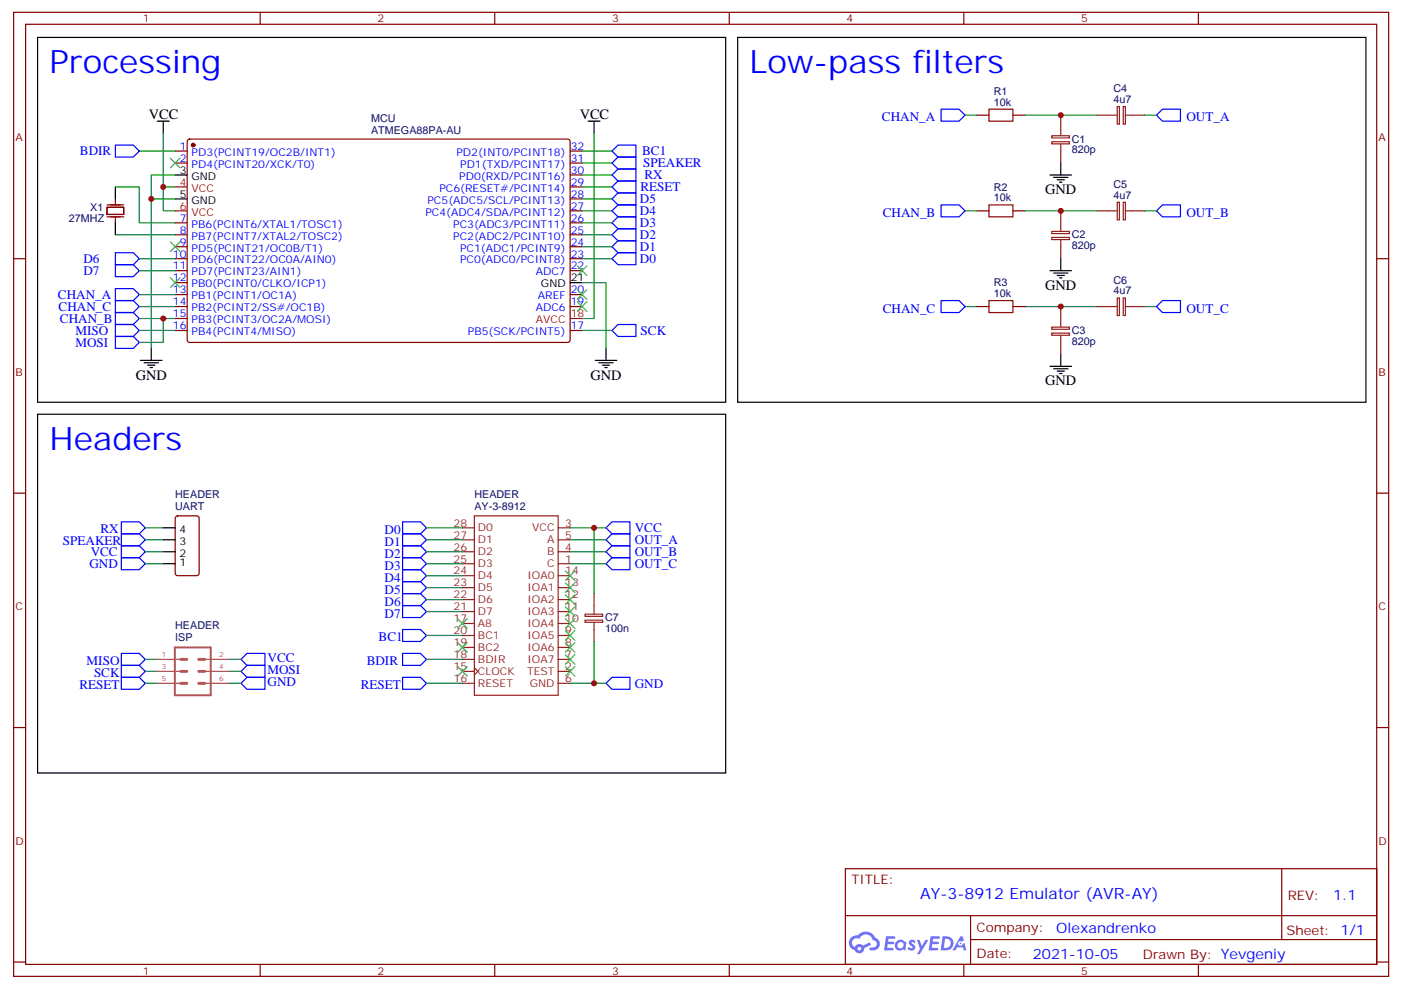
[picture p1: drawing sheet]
<svg xmlns="http://www.w3.org/2000/svg" width="413mm" height="292mm" viewBox="0 0 413 292" stroke-linecap="round" stroke-linejoin="round" font-family="sans-serif">
<g fill="none" stroke="#870000" stroke-width=".35">
<path d="M4 3.6h405.4v284.4h-405.4zM7.5 7.2h398.3v277.2h-398.3zM76.7 3.6v3.6M145.8 3.6v3.6M215 3.6v3.6M284.1 3.6v3.6M353.3 3.6v3.6M4 76.3h3.5M405.8 76.3h3.6M4 145.5h3.5M405.8 145.5h3.6M4 214.6h3.5"/>
<path d="M405.8 214.6h3.6M249.2 256.2h156.6v28.2h-156.6zM377.8 256.2v20.9M249.2 270.1h156.5M286.1 277.1h119.6M286.1 270.1v14.1M4 283.7h3.5M76.7 284.4v3.6M145.8 284.4v3.6M215 284.4v3.6M284.1 284.4v3.6M353.3 284.4v3.6"/>
<path d="M405.8 283.7h3.6"/>
</g>
<g fill="#5487ff">
<path d="M268.2 277.4a1.22 1.22 0 0 1 1.7 .3l-.4 .5a.47 .47 0 0 0-.3-.4 .47 .47 0 0 0-.5 .2l.1 .3a1.14 1.14 0 0 1 .8 1.7 1.14 1.14 0 0 1-1.9 0l-.2-.2 .5-.5 .7 .4a.29 .29 0 0 0 .3-.3 .29 .29 0 0 0-.2-.3 1.04 1.04 0 0 1-.6-1.7z"/>
<path d="M261.2 276.2h2.3l.4 .1-.2 .5-1.8 .1-.1 .9h1.5l.3 .3-.3 .4h-1.6l-.2 1.1h1.7l.2 .3-.2 .4h-2.6z"/>
<path d="M274.3 276.2h2.4l.3 .1-.1 .5-1.8 .1-.2 .9h1.6l.3 .3-.4 .4h-1.6l-.1 1.1h1.7l.2 .3-.2 .4h-2.7z"/>
<path d="M283.1 276.2h.7l.3 1.2-.6 .3a.69 .69 0 0 0-1 .3 .69 .69 0 0 0 .4 1 .69 .69 0 0 0 .9-.7l.5-.2 .6 2.2h-.8l-.2-.9h-1.8l-.5 .9h-.8z"/>
<path d="M270.3 277.2h.8l.6 1.9 1.1-1.9h.9l-2.6 4.2h-.8l.9-1.5z"/>
<path d="M277.9 276.2l-.6 4.1h1.3a2.11 2.11 0 0 0 2.5-2.1 2.11 2.11 0 0 0-2.5-2zM278.6 276.9a1.39 1.39 0 0 1 1.7 1.4 1.39 1.39 0 0 1-1.8 1.3h-.3z"/>
<path d="M264.2 277.8a1.54 1.54 0 0 0-.1 2.1 1.54 1.54 0 0 0 2.1 .2l.7 .2 .3-2.3-.2-.2-.4-.1a1.49 1.49 0 0 0-2.4 .1zM264.4 278.8a.95 .95 0 0 1 1.9 0 .95 .95 0 0 1-1.9 0z"/>
<path d="M250.9 276.5a2.18 2.18 0 0 0 1.1 3.7 1.44 1.44 0 0 0 1.6 1 1.44 1.44 0 0 0 1.2-1.5l2-1-.5-.8-1.9 1a1.47 1.47 0 0 0-2.4 .5 1.39 1.39 0 0 1-.7-2 1.39 1.39 0 0 1 2-.5 2.12 2.12 0 0 1 2.2-1.3 2.12 2.12 0 0 1 1.9 1.7 1.14 1.14 0 0 1 1.1 1.4 1.14 1.14 0 0 1-1.7 .8 .43 .43 0 0 0-.5 .3 .43 .43 0 0 0 .4 .5 1.98 1.98 0 0 0 2.5-1.2 1.98 1.98 0 0 0-1.2-2.5 3.1 3.1 0 0 0-5.3-.7l-.9 .1zM252.8 279.8a.55 .55 0 0 1 1.1 0 .55 .55 0 0 1-1.1 0z"/>
<circle cx="283.1" cy="278.3" r=".26"/>
</g>
<g fill="none" stroke="#8c2424" stroke-width=".35">
<path d="M312.7 34v6M323.3 34h6M329.4 31.4h.6v5.2h-.6zM331.1 31.4h.7v5.2h-.7zM331.8 34h5.6M310.1 40h5.1v.7h-5.1zM310.1 41.8h5.1v.6h-5.1zM312.7 42.4v5.7M329.4 59.7h.6v5.1h-.6zM331.1 59.7h.7v5.1h-.7zM310.1 68.3h5.1v.6h-5.1zM310.1 70h5.1v.7h-5.1z"/>
<path d="M312.7 62.2v6M312.7 70.7v5.6M323.3 62.2h6M331.8 62.2h5.6M310.1 96.5h5.1v.6h-5.1zM310.1 98.2h5.1v.7h-5.1zM312.7 90.4v6M312.7 98.9v5.6M323.3 90.4h6M329.4 87.9h.6v5.2h-.6zM331.1 87.9h.7v5.2h-.7zM331.8 90.4h5.6"/>
<path d="M136.3 155.7h3.5M136.3 159.2h3.5M139.8 152.2h24.7v52.9h-24.7zM164.5 155.7h3.6M164.5 159.2h3.6M136.3 162.7h3.5M136.3 166.3h3.5M136.3 169.8h3.5M136.3 173.3h3.5M136.3 176.8h3.5M164.5 162.7h3.6M164.5 166.3h3.6"/>
<path d="M164.5 169.8h3.6M164.5 173.3h3.6M164.5 176.8h3.6M175.1 175.1v6M136.3 180.4h3.5M136.3 187.4h3.5M136.3 191h3.5M136.3 194.5h3.5M136.3 198h3.5M136.3 183.9h3.5M139.8 197l1.1 1-1.1 1.1M164.5 180.4h3.6"/>
<path d="M164.5 187.4h3.6M164.5 191h3.6M164.5 194.5h3.6M164.5 198h3.6M164.5 183.9h3.6M172.5 181.2h5.2v.6h-5.2zM172.5 182.9h5.2v.7h-5.2zM175.1 183.6v5.6M136.3 201.5h3.5M164.5 201.5h3.6"/>
</g>
<g fill="none" stroke="#870000" stroke-width=".35">
<path d="M288 34h3.5M298.6 34h3.5M34 58.7v1.7M51.6 44.6h3.6M51.6 48.1h3.6M55.4 41.2l.5-.2 111.7 .1 .5 .6-.1 58.9-.6 .4-111.8-.1-.4-.6v-58.6zM168.1 44.6h3.5M168.1 48.1h3.5M168.1 58.7h3.5M168.1 55.1h3.5M168.1 51.6h3.5M31.5 61.1h5v2.2h-5z"/>
<path d="M31.5 60.4h5M31.5 64h5M34 64v1.7M51.6 65.7h3.6M51.6 69.3h3.6M51.6 72.8h3.6M51.6 76.3h3.6M51.6 79.8h3.6M168.1 65.7h3.5M168.1 69.3h3.5M168.1 72.8h3.5M168.1 76.3h3.5"/>
<path d="M168.1 79.8h3.5M168.1 62.2h3.5M288 62.2h3.5M298.6 62.2h3.5M51.6 83.4h3.6M51.6 86.9h3.6M51.6 90.4h3.6M51.6 93.9h3.6M51.6 97.5h3.6M168.1 86.9h3.5M168.1 90.4h3.5M168.1 97.5h3.5"/>
<path d="M288 90.4h3.5M298.6 90.4h3.5M51.9 152.4l.5-.2h5.6l.6 .4 .1 16.5-.5 .6-5.8 .1-.7-.5-.1-16.4z"/>
</g>
<circle cx="56.9" cy="42.8" r=".53" fill="#870000" stroke="#870000" stroke-width=".35"/>
<g fill="none" stroke="#000" stroke-width=".35">
<path d="M11.1 11h202.8v107.6h-202.8zM217.5 11h185.2v107.6h-185.2zM46.4 35.7h3.5M48.1 35.7v3.6M173.4 35.7h3.5M175.1 35.7v3.6M34 55.1v3.6M51.6 51.6h3.6M51.6 58.7h3.6M309.5 51.6h6.4M310.6 52.3h4.2M311.6 53h2.2"/>
<path d="M312.3 53.7h.8M312.7 48.1v3.5M34 65.7v3.6M309.5 79.8h6.4M312.7 76.3v3.5M168.1 83.4h3.5M310.6 80.5h4.2M311.6 81.2h2.2M312.3 82h.8M41.4 106.3h6.4M42.5 107h4.2M43.5 107.7h2.1"/>
<path d="M44.2 108.4h.7M44.6 102.8v3.5M175.5 106.3h6.3M176.5 107h4.3M177.6 107.7h2.1M178.3 108.4h.7M178.6 102.8v3.5M309.5 108.1h6.4M310.6 108.8h4.2M311.6 109.5h2.2M312.3 110.2h.8M312.7 104.5v3.6"/>
<path d="M11.1 122.2h202.8v105.8h-202.8zM48.1 159.2h3.5M48.1 155.7h3.5M48.1 166.3h3.5M48.1 162.7h3.5"/>
</g>
<path d="M51.6 55.1h3.6M51.6 62.2h3.6M168.1 93.9h3.5" fill="none" stroke="#f00" stroke-width=".35"/>
<g fill="none" stroke="#00f" stroke-width=".35">
<path d="M277.4 32.2h5.3l1.8 1.8-1.8 1.7h-5.3zM340.9 34l1.8-1.8h5.3v3.5h-5.3zM34 42.8h5.3l1.8 1.8-1.8 1.7h-5.3zM180.4 58.7l1.8-1.8h5.3v3.5h-5.3zM180.4 55.1l1.8-1.7h5.3v3.5h-5.3zM180.4 48.1l1.8-1.8h5.3v3.5h-5.3zM180.4 44.6l1.8-1.8h5.3v3.5h-5.3zM180.4 51.6l1.8-1.8h5.3v3.6h-5.3zM34 78.1h5.3l1.8 1.7-1.8 1.8h-5.3zM34 74.5h5.3l1.8 1.8-1.8 1.8h-5.3zM180.4 76.3l1.8-1.8h5.3v3.6h-5.3zM180.4 72.8l1.8-1.8h5.3v3.5h-5.3z"/>
<path d="M180.4 69.3l1.8-1.8h5.3v3.5h-5.3zM180.4 65.7l1.8-1.7h5.3v3.5h-5.3zM180.4 62.2l1.8-1.8h5.3v3.6h-5.3zM277.4 60.4h5.3l1.8 1.8-1.8 1.8h-5.3zM342.7 60.4h5.3v3.6h-5.3l-1.8-1.8zM34 88.7h5.3l1.8 1.7-1.8 1.8h-5.3zM34 85.1h5.3l1.8 1.8-1.8 1.8h-5.3zM34 92.2h5.3l1.8 1.7-1.8 1.8h-5.3zM34 95.7h5.3l1.8 1.8-1.8 1.7h-5.3zM34 99.2h5.3l1.8 1.8-1.8 1.8h-5.3zM180.4 97.5l1.8-1.8h5.3v3.5h-5.3zM277.4 88.7h5.3l1.8 1.7-1.8 1.8h-5.3z"/>
<path d="M340.9 90.4l1.8-1.7h5.3v3.5h-5.3zM35.8 157.4h5.3l1.7 1.8-1.7 1.8h-5.3zM35.8 153.9h5.3l1.7 1.8-1.7 1.7h-5.3zM118.7 157.4h5.3l1.7 1.8-1.7 1.8h-5.3zM118.7 153.9h5.3l1.7 1.8-1.7 1.7h-5.3zM178.6 155.7l1.8-1.8h5.3v3.5h-5.3zM180.4 157.4h5.3v3.6h-5.3l-1.8-1.8zM35.8 164.5h5.3l1.7 1.8-1.7 1.7h-5.3zM35.8 161h5.3l1.7 1.7-1.7 1.8h-5.3zM118.7 178.6h5.3l1.7 1.8-1.7 1.7h-5.3zM118.7 175.1h5.3l1.7 1.7-1.7 1.8h-5.3zM118.7 171.6h5.3l1.7 1.7-1.7 1.8h-5.3z"/>
<path d="M118.7 168h5.3l1.7 1.8-1.7 1.8h-5.3zM118.7 164.5h5.3l1.7 1.8-1.7 1.7h-5.3zM118.7 161h5.3l1.7 1.7-1.7 1.8h-5.3zM178.6 162.7l1.8-1.7h5.3v3.5h-5.3zM178.6 166.3l1.8-1.8h5.3v3.5h-5.3zM35.8 199.8h5.3l1.7 1.7-1.7 1.8h-5.3zM35.8 196.3h5.3l1.7 1.7-1.7 1.8h-5.3zM35.8 192.7h5.3l1.7 1.8-1.7 1.8h-5.3zM71 198l1.8-1.7h5.3v3.5h-5.3zM71 194.5l1.8-1.8h5.3v3.6h-5.3zM118.7 199.8h5.3l1.7 1.7-1.7 1.8h-5.3zM118.7 192.7h5.3l1.7 1.8-1.7 1.8h-5.3z"/>
<path d="M118.7 185.7h5.3l1.7 1.7-1.7 1.8h-5.3zM71 201.5l1.8-1.7h5.3v3.5h-5.3zM178.6 201.5l1.8-1.7h5.3v3.5h-5.3z"/>
</g>
<g fill="none" stroke="#008700" stroke-width=".35">
<path d="M48.1 39.3v22.9h3.5M175.1 39.3v54.6h-3.5M284.5 34h3.5M302.1 34h21.2M337.4 34h3.5M34 55.1h7.1v10.6h10.5M41.1 44.6h10.5M44.6 58.7h7M48.1 55.1h3.5M51.6 51.6h-7v51.2M171.6 58.7h8.8M171.6 55.1h8.8"/>
<path d="M171.6 48.1h8.8M171.6 44.6h8.8M171.6 51.6h8.8M34 69.3h17.6M41.1 76.3h10.5M41.1 79.8h10.5M171.6 62.2h8.8M171.6 65.7h8.8M171.6 69.3h8.8M171.6 72.8h8.8M171.6 76.3h8.8M284.5 62.2h3.5"/>
<path d="M302.1 62.2h21.2M337.4 62.2h3.5M41.1 86.9h10.5M41.1 90.4h10.5M41.1 93.9h10.5M41.1 97.5h10.5M48.1 93.9v7.1h-7M171.6 83.4h7v19.4M171.6 97.5h8.8M284.5 90.4h3.5M302.1 90.4h21.2M337.4 90.4h3.5"/>
<path d="M42.8 155.7h5.3M42.8 159.2h5.3M125.7 155.7h10.6M125.7 159.2h10.6M168.1 155.7h10.5M168.1 159.2h10.5M175.1 155.7v19.4M42.8 162.7h5.3M42.8 166.3h5.3M125.7 162.7h10.6M125.7 166.3h10.6M125.7 176.8h10.6"/>
<path d="M125.7 173.3h10.6M125.7 169.8h10.6M168.1 162.7h10.5M168.1 166.3h10.5M42.8 198h3.6M42.8 194.5h3.6M67.5 198h3.5M67.5 194.5h3.5M125.7 194.5h10.6M125.7 187.4h10.6M125.7 180.4h10.6M175.1 189.2v12.3"/>
<path d="M42.8 201.5h3.6M67.5 201.5h3.5M125.7 201.5h10.6M168.1 201.5h10.5"/>
</g>
<g fill="none" stroke="#3c3" stroke-width=".35">
<path d="M50.2 46.7l2.9 2.8M53.1 46.7l-2.9 2.8M50.2 71.4l2.9 2.8M53.1 71.4l-2.9 2.8M170.2 78.4l2.8 2.8M173 78.4l-2.8 2.8M50.2 82l2.9 2.8M53.1 82l-2.9 2.8M170.2 85.5l2.8 2.8M170.2 89l2.8 2.8M173 85.5l-2.8 2.8M173 89l-2.8 2.8"/>
<path d="M166.7 168.4l2.8 2.8M166.7 171.9l2.8 2.8M166.7 175.4l2.8 2.9M166.7 179l2.8 2.8M169.5 168.4l-2.8 2.8M169.5 171.9l-2.8 2.8M169.5 175.4l-2.8 2.9M169.5 179l-2.8 2.8M134.9 182.5l2.8 2.8M134.9 189.5l2.8 2.9M134.9 196.6l2.8 2.8M137.7 182.5l-2.8 2.8"/>
<path d="M137.7 189.5l-2.8 2.9M137.7 196.6l-2.8 2.8M166.7 182.5l2.8 2.8M166.7 186l2.8 2.8M166.7 189.5l2.8 2.9M166.7 193.1l2.8 2.8M166.7 196.6l2.8 2.8M169.5 182.5l-2.8 2.8M169.5 186l-2.8 2.8M169.5 189.5l-2.8 2.9M169.5 193.1l-2.8 2.8M169.5 196.6l-2.8 2.8"/>
</g>
<path d="M51.5 191h10.6v14.1h-10.6z" fill="none" stroke="#a64a4a" stroke-width=".56"/>
<path d="M53.3 198h1.8M53.3 194.5h1.8M58.6 198h1.8M58.6 194.5h1.8M53.3 201.5h1.8M58.6 201.5h1.8" fill="none" stroke="#a64a4a" stroke-width=".85"/>
<path d="M46.4 194.5h6.9M46.4 198h6.9M60.6 194.5h6.9M60.6 198h6.9M46.4 201.5h6.9M60.6 201.5h6.9" fill="none" stroke="#a64a4a" stroke-width=".35"/>
<path d="M291.5 32.2h7.1v3.5h-7.1zM291.5 60.4h7.1v3.6h-7.1zM291.5 88.7h7.1v3.5h-7.1z" fill="none" stroke="#a10000" stroke-width=".35"/>
<g fill="#c00">
<circle cx="48.1" cy="55.1" r=".88"/>
<circle cx="44.6" cy="58.7" r=".88"/>
<circle cx="312.7" cy="34" r=".88"/>
<circle cx="312.7" cy="62.2" r=".88"/>
<circle cx="48.1" cy="93.9" r=".88"/>
<circle cx="312.7" cy="90.4" r=".88"/>
<circle cx="175.1" cy="155.7" r=".88"/>
<circle cx="175.1" cy="201.5" r=".88"/>
</g>
<g font-size="9.5" fill="#00f">
<text x="14.6" y="21.6">Processing</text>
<text x="221" y="21.6">Low-pass filters</text>
<text x="14.6" y="132.8">Headers</text>
</g>
<text font-size="4.6" fill="#00f" x="271.3" y="265.3">AY-3-8912 Emulator (AVR-AY)</text>
<g font-size="4.2">
<text x="43.9" y="35">VCC</text>
<text x="170.9" y="35">VCC</text>
<text x="308.1" y="57.3">GND</text>
<text x="308.1" y="85.5">GND</text>
<text x="40" y="111.9">GND</text>
<text x="174.1" y="111.9">GND</text>
<text x="308.1" y="113.7">GND</text>
</g>
<g font-size="4.2" fill="#00f">
<text x="393" y="265.5">1.1</text>
<text x="311.4" y="275">Olexandrenko</text>
<text x="304.5" y="282.9">2021-10-05</text>
</g>
<g font-size="3.9" fill="#00f">
<text x="260" y="35.7">CHAN_A</text>
<text x="349.7" y="35.7">OUT_A</text>
<text x="23.6" y="45.8">BDIR</text>
<text x="189.3" y="45.8">BC1</text>
<text x="189.6" y="49.3">SPEAKER</text>
<text x="190" y="52.8">RX</text>
<text x="188.6" y="59.9">D5</text>
<text x="188.8" y="56.4">RESET</text>
<text x="188.6" y="63.5">D4</text>
<text x="260.2" y="64">CHAN_B</text>
<text x="349.7" y="64">OUT_B</text>
<text x="188.6" y="70.5">D2</text>
<text x="188.6" y="67">D3</text>
<text x="24.6" y="77.6">D6</text>
<text x="188.6" y="77.6">D0</text>
<text x="188.6" y="74">D1</text>
<text x="24.6" y="81.1">D7</text>
<text x="17.1" y="88.1">CHAN_A</text>
<text x="17.3" y="91.7">CHAN_C</text>
<text x="17.7" y="95.2">CHAN_B</text>
<text x="260.2" y="92.2">CHAN_C</text>
<text x="349.7" y="92.2">OUT_C</text>
<text x="22.2" y="98.8">MISO</text>
<text x="188.9" y="98.7">SCK</text>
<text x="22.2" y="102.3">MOSI</text>
<text x="18.5" y="160.8">SPEAKER</text>
<text x="29.6" y="157.2">RX</text>
<text x="113.4" y="161">D1</text>
<text x="113.4" y="157.4">D0</text>
<text x="187.1" y="156.9">VCC</text>
<text x="187.1" y="160.5">OUT_A</text>
<text x="26.4" y="167.5">GND</text>
<text x="26.7" y="164">VCC</text>
<text x="113.4" y="164.5">D2</text>
<text x="187.1" y="164">OUT_B</text>
<text x="187.1" y="167.5">OUT_C</text>
<text x="113.4" y="171.6">D4</text>
<text x="113.4" y="168">D3</text>
<text x="113.4" y="178.6">D6</text>
<text x="113.4" y="175.1">D5</text>
<text x="113.4" y="182.1">D7</text>
<text x="111.6" y="189.2">BC1</text>
<text x="25.5" y="196.3">MISO</text>
<text x="78.9" y="195.2">VCC</text>
<text x="108.1" y="196.3">BDIR</text>
<text x="23.4" y="203.3">RESET</text>
<text x="27.7" y="199.8">SCK</text>
<text x="78.8" y="198.9">MOSI</text>
<text x="78.9" y="202.3">GND</text>
<text x="106.3" y="203.3">RESET</text>
<text x="187.1" y="202.8">GND</text>
</g>
<g font-size="3.9" fill="#800">
<text x="251" y="260.8">TITLE:</text>
<text x="379.6" y="265.5">REV:</text>
<text x="287.9" y="275">Company:</text>
<text x="379.2" y="275.6">Sheet: 1/1</text>
<text x="287.9" y="282.7">Date:</text>
<text x="336.9" y="282.8">Drawn By: Yevgeniy</text>
</g>
<g font-size="3.2" fill="#800">
<text x="42.1" y="6.6">1</text>
<text x="111.3" y="6.6">2</text>
<text x="180.4" y="6.6">3</text>
<text x="249.6" y="6.6">4</text>
<text x="318.7" y="6.6">5</text>
<text x="4.6" y="41.7">A</text>
<text x="406.4" y="41.7">A</text>
<text x="4.6" y="110.9">B</text>
<text x="406.4" y="110.9">B</text>
<text x="4.6" y="180">C</text>
<text x="406.4" y="180">C</text>
<text x="4.6" y="249.2">D</text>
<text x="406.4" y="249.2">D</text>
<text x="42.1" y="287.4">1</text>
<text x="111.3" y="287.4">2</text>
<text x="180.4" y="287.4">3</text>
<text x="249.6" y="287.4">4</text>
<text x="318.7" y="287.4">5</text>
</g>
<g font-size="3.2" fill="#000080">
<text x="293" y="28">R1</text>
<text x="328.2" y="27.2">C4</text>
<text x="293" y="31.2">10k</text>
<text x="328.2" y="30.4">4u7</text>
<text x="109.4" y="39.4">ATMEGA88PA-AU</text>
<text x="109.4" y="36">MCU</text>
<text x="315.9" y="45.3">820p</text>
<text x="315.9" y="42.1">C1</text>
<text x="293" y="59.4">10k</text>
<text x="293" y="56.2">R2</text>
<text x="328.2" y="58.6">4u7</text>
<text x="328.2" y="55.4">C5</text>
<text x="20.3" y="65.4">27MHZ</text>
<text x="26.6" y="62.2">X1</text>
<text x="315.9" y="70.3">C2</text>
<text x="315.9" y="73.5">820p</text>
<text x="328.2" y="83.6">C6</text>
<text x="293" y="87.6">10k</text>
<text x="293" y="84.4">R3</text>
<text x="328.2" y="86.8">4u7</text>
<text x="315.9" y="101.7">820p</text>
<text x="315.9" y="98.5">C3</text>
<text x="51.6" y="146.9">HEADER</text>
<text x="139.8" y="146.9">HEADER</text>
<text x="51.6" y="150.4">UART</text>
<text x="139.8" y="150.4">AY-3-8912</text>
<text x="51.6" y="185.7">HEADER</text>
<text x="178.4" y="183.3">C7</text>
<text x="51.6" y="189.2">ISP</text>
<text x="178.4" y="186.5">100n</text>
</g>
<g font-size="3.2" fill="#00f">
<text x="53" y="44.2">1</text>
<text x="53" y="47.7">2</text>
<text x="56.5" y="46">PD3(PCINT19/OC2B/INT1)</text>
<text x="134.5" y="46">PD2(INT0/PCINT18)</text>
<text x="168.2" y="47.7">31</text>
<text x="168.2" y="44.2">32</text>
<text x="56.5" y="49.5">PD4(PCINT20/XCK/T0)</text>
<text x="135.4" y="53">PD0(RXD/PCINT16)</text>
<text x="135.7" y="49.5">PD1(TXD/PCINT17)</text>
<text x="168.2" y="51.3">30</text>
<text x="129.5" y="56.6">PC6(RESET#/PCINT14)</text>
<text x="168.2" y="58.3">28</text>
<text x="168.2" y="54.8">29</text>
<text x="53" y="65.4">7</text>
<text x="125.4" y="63.6">PC4(ADC4/SDA/PCINT12)</text>
<text x="126" y="60.1">PC5(ADC5/SCL/PCINT13)</text>
<text x="168.2" y="65.4">26</text>
<text x="168.2" y="61.8">27</text>
<text x="53" y="68.9">8</text>
<text x="56.5" y="67.1">PB6(PCINT6/XTAL1/TOSC1)</text>
<text x="56.5" y="70.7">PB7(PCINT7/XTAL2/TOSC2)</text>
<text x="133.6" y="70.7">PC2(ADC2/PCINT10)</text>
<text x="133.6" y="67.1">PC3(ADC3/PCINT11)</text>
<text x="168.2" y="68.9">25</text>
<text x="51" y="76">10</text>
<text x="53" y="72.4">9</text>
<text x="56.5" y="74.2">PD5(PCINT21/OC0B/T1)</text>
<text x="56.5" y="77.7">PD6(PCINT22/OC0A/AIN0)</text>
<text x="135.6" y="77.7">PC0(ADC0/PCINT8)</text>
<text x="135.6" y="74.2">PC1(ADC1/PCINT9)</text>
<text x="168.2" y="76">23</text>
<text x="168.2" y="72.4">24</text>
<text x="51" y="79.5">11</text>
<text x="51" y="83">12</text>
<text x="56.5" y="81.2">PD7(PCINT23/AIN1)</text>
<text x="157.9" y="81.2">ADC7</text>
<text x="168.2" y="79.5">22</text>
<text x="51" y="86.5">13</text>
<text x="56.5" y="84.8">PB0(PCINT0/CLKO/ICP1)</text>
<text x="56.5" y="88.3">PB1(PCINT1/OC1A)</text>
<text x="158.6" y="88.3">AREF</text>
<text x="168.2" y="86.5">20</text>
<text x="51" y="90.1">14</text>
<text x="51" y="93.6">15</text>
<text x="56.5" y="91.8">PB2(PCINT2/SS#/OC1B)</text>
<text x="56.5" y="95.4">PB3(PCINT3/OC2A/MOSI)</text>
<text x="157.9" y="91.8">ADC6</text>
<text x="168.2" y="90.1">19</text>
<text x="51" y="97.1">16</text>
<text x="56.5" y="98.9">PB4(PCINT4/MISO)</text>
<text x="137.9" y="98.9">PB5(SCK/PCINT5)</text>
<text x="168.2" y="97.1">17</text>
</g>
<g font-size="3.2">
<text x="53" y="51.3">3</text>
<text x="56.5" y="53">GND</text>
<text x="53" y="58.3">5</text>
<text x="56.5" y="60.1">GND</text>
<text x="168.2" y="83">21</text>
<text x="159.5" y="84.8">GND</text>
<text x="53" y="160.6">3</text>
<text x="53" y="157.1">4</text>
<text x="53" y="167">1</text>
<text x="53" y="164.1">2</text>
</g>
<g font-size="3.2" fill="#f00">
<text x="53" y="54.8">4</text>
<text x="56.5" y="56.6">VCC</text>
<text x="53" y="61.8">6</text>
<text x="56.5" y="63.6">VCC</text>
<text x="158" y="95.4">AVCC</text>
<text x="168.2" y="93.6">18</text>
</g>
<g font-size="3.2" fill="#8d2323">
<text x="133.7" y="155.3">28</text>
<text x="166.7" y="155.3">3</text>
<text x="133.7" y="158.9">27</text>
<text x="140.9" y="156.7">D0</text>
<text x="140.9" y="160.3">D1</text>
<text x="156.9" y="156.7">VCC</text>
<text x="161.3" y="160.3">A</text>
<text x="166.7" y="158.9">5</text>
<text x="133.7" y="162.4">26</text>
<text x="133.7" y="165.9">25</text>
<text x="140.9" y="163.8">D2</text>
<text x="140.9" y="167.3">D3</text>
<text x="161.3" y="167.3">C</text>
<text x="161.3" y="163.8">B</text>
<text x="166.7" y="162.4">4</text>
<text x="166.7" y="165.9">1</text>
<text x="133.7" y="169.4">24</text>
<text x="133.7" y="173">23</text>
<text x="140.9" y="170.9">D4</text>
<text x="155.5" y="170.9">IOA0</text>
<text x="166.7" y="169.4">14</text>
<text x="166.7" y="173">13</text>
<text x="133.7" y="176.5">22</text>
<text x="140.9" y="174.4">D5</text>
<text x="140.9" y="177.9">D6</text>
<text x="155.5" y="174.4">IOA1</text>
<text x="155.5" y="177.9">IOA2</text>
<text x="166.7" y="176.5">12</text>
<text x="133.7" y="180">21</text>
<text x="133.7" y="183.6">17</text>
<text x="140.9" y="181.4">D7</text>
<text x="140.9" y="185">A8</text>
<text x="155.5" y="181.4">IOA3</text>
<text x="155.5" y="185">IOA4</text>
<text x="166.7" y="180">11</text>
<text x="166.7" y="183.6">10</text>
<text x="133.7" y="187.1">20</text>
<text x="133.7" y="190.6">19</text>
<text x="140.9" y="188.5">BC1</text>
<text x="155.5" y="188.5">IOA5</text>
<text x="166.7" y="187.1">9</text>
<text x="166.7" y="190.6">8</text>
<text x="133.7" y="194.1">18</text>
<text x="133.7" y="197.7">15</text>
<text x="140.9" y="192">BC2</text>
<text x="140.9" y="195.5">BDIR</text>
<text x="155.5" y="192">IOA6</text>
<text x="155.5" y="195.5">IOA7</text>
<text x="166.7" y="194.1">7</text>
<text x="166.7" y="197.7">2</text>
<text x="133.7" y="201.2">16</text>
<text x="140.9" y="199.1">CLOCK</text>
<text x="140.9" y="202.6">RESET</text>
<text x="155.4" y="199.1">TEST</text>
<text x="156.2" y="202.6">GND</text>
<text x="166.7" y="201.2">6</text>
</g>
<g font-size="2.1" fill="#a54b4b">
<text x="47.7" y="193.8">1</text>
<text x="47.7" y="197.3">3</text>
<text x="64.6" y="193.8">2</text>
<text x="64.6" y="197.3">4</text>
<text x="47.7" y="200.8">5</text>
<text x="64.6" y="200.8">6</text>
</g>
</svg>
